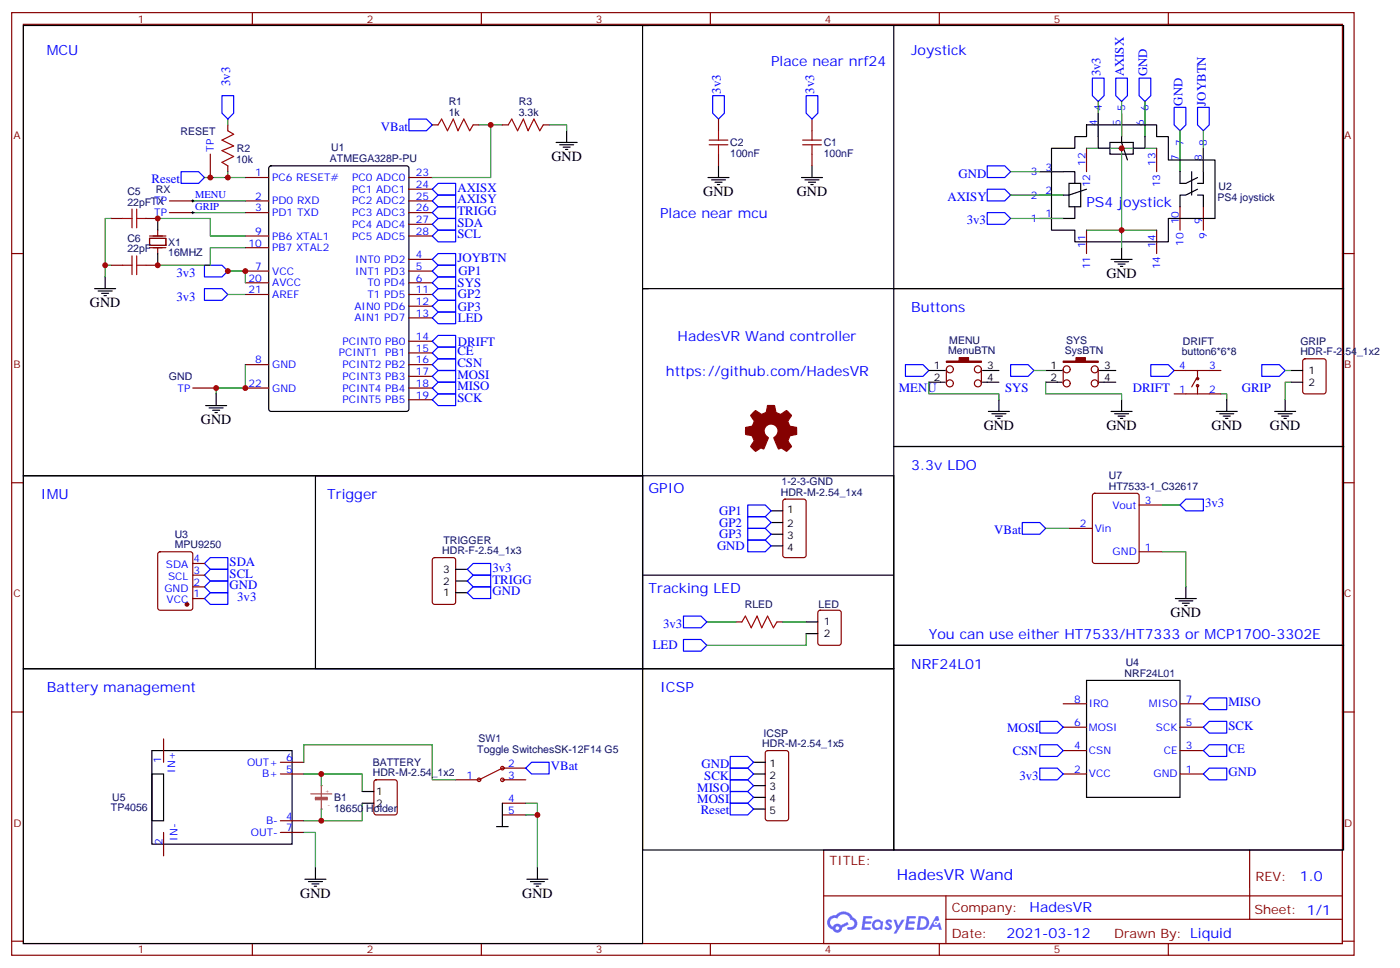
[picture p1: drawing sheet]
<svg xmlns="http://www.w3.org/2000/svg" width="423mm" height="292mm" viewBox="0 0 423 292" stroke-linecap="round" stroke-linejoin="round" font-family="sans-serif">
<g fill="none" stroke="#870000" stroke-width=".35">
<path d="M3.5 3.8h405.4v284.3h-405.4zM7.1 7.3h398.2v277.3h-398.2zM76.2 3.8v3.5M145.3 3.8v3.5M214.5 3.8v3.5M283.6 3.8v3.5M352.8 3.8v3.5M3.5 76.5h3.6M405.3 76.5h3.6M3.5 145.6h3.6M405.3 145.6h3.6M3.5 214.8h3.6"/>
<path d="M405.3 214.8h3.6M248.7 256.4h156.6v28.2h-156.6zM377.3 256.4v20.9M248.7 270.2h156.5M285.6 277.3h119.6M285.6 270.2v14.2M3.5 283.9h3.6M76.2 284.6v3.5M145.3 284.6v3.5M214.5 284.6v3.5M283.6 284.6v3.5M352.8 284.6v3.5"/>
<path d="M405.3 283.9h3.6"/>
</g>
<g fill="#5487ff">
<path d="M267.7 277.6a1.22 1.22 0 0 1 1.7 .2l-.4 .6a.47 .47 0 0 0-.3-.4 .47 .47 0 0 0-.5 .2l.1 .2a1.14 1.14 0 0 1 .8 1.8 1.14 1.14 0 0 1-1.9 0l-.2-.2 .5-.6 .7 .5a.29 .29 0 0 0 .3-.3 .29 .29 0 0 0-.2-.3 1.04 1.04 0 0 1-.6-1.7z"/>
<path d="M260.7 276.3h2.4l.3 .2-.2 .5-1.8 .1-.1 .8h1.5l.3 .4-.3 .4h-1.6l-.2 1.1h1.7l.2 .3-.2 .3-2.6 .1z"/>
<path d="M273.8 276.3h2.4l.3 .2-.1 .5-1.8 .1-.2 .8h1.6l.3 .4-.4 .4h-1.6l-.1 1.1h1.7l.2 .3-.2 .3-2.6 .1z"/>
<path d="M282.6 276.3h.7l.3 1.3-.6 .3a.69 .69 0 0 0-1 .3 .69 .69 0 0 0 .4 .9 .69 .69 0 0 0 .9-.6l.5-.2 .6 2.2h-.8l-.2-.9h-1.8l-.5 .9h-.8z"/>
<path d="M269.8 277.4h.8l.6 1.8 1.1-1.8h.9l-2.6 4.2h-.8l.9-1.5z"/>
<path d="M277.4 276.3l-.6 4.2h1.3a2.11 2.11 0 0 0 2.5-2.1 2.11 2.11 0 0 0-2.5-2.1zM278.1 277.1a1.43 1.43 0 0 1 1.6 1.6 1.43 1.43 0 0 1-2 1.1z"/>
<path d="M263.7 277.9a1.54 1.54 0 0 0-.1 2.2 1.54 1.54 0 0 0 2.2 .1l.6 .3 .3-2.3-.2-.3h-.4a1.49 1.49 0 0 0-2.4 0zM264 278.9a.94 .94 0 0 1 1.8 0 .94 .94 0 0 1-1.8 0z"/>
<path d="M250.4 276.7a2.18 2.18 0 0 0 1.1 3.7 1.44 1.44 0 0 0 1.6 .9 1.44 1.44 0 0 0 1.2-1.4l2-1.1-.5-.7-1.9 1a1.47 1.47 0 0 0-2.4 .4 1.39 1.39 0 0 1-.7-1.9 1.39 1.39 0 0 1 2-.5 2.12 2.12 0 0 1 2.2-1.3 2.12 2.12 0 0 1 1.9 1.7 1.14 1.14 0 0 1 1.1 1.4 1.14 1.14 0 0 1-1.7 .7 .43 .43 0 0 0-.5 .4 .43 .43 0 0 0 .4 .5 1.98 1.98 0 0 0 2.5-1.2 1.98 1.98 0 0 0-1.2-2.6 3.1 3.1 0 0 0-5.3-.6l-.9 .1zM252.3 280a.55 .55 0 0 1 1.1 0 .55 .55 0 0 1-1.1 0z"/>
<circle cx="282.6" cy="278.4" r=".26"/>
</g>
<g fill="none" stroke="#000" stroke-width=".35">
<path d="M7.1 7.7h186.9v135.8h-186.9zM195.8 7.7h-1.8h75.9M269.9 7.7h135.8v79.4h-135.8zM171.1 39.4v3.6M81.4 50.2l.4-.2h41l.6 .5 .1 72.9-.5 .7h-41.2l-.6-.5-.1-72.9zM167.9 43h6.4M169 43.7h4.2M170 44.4h2.2M170.7 45.1h.7M213.8 53.6h6.3M214.8 54.3h4.3M215.9 55h2.1"/>
<path d="M216.6 55.7h.7M217 50v3.6M242 53.6h6.4M243.1 54.3h4.2M244.1 55h2.1M244.8 55.7h.7M245.2 50v3.6M317.5 44.7h7.1v-3.5h3.5v-3.5h21.1v3.5h3.6v7.1h14.1v17.6h-14.1v7.1h-28.2v-3.6h-7.1zM321 51.8h3.6v3.5M322.8 55.3h3.5v7.1h-3.5zM328.1 57.1l-5.3 1.7h-1.8M331.6 41.2v3.5h3.5"/>
<path d="M335.1 43h7.1v3.5h-7.1zM338.7 41.2v1.8l1.7 5.3M345.7 41.2v3.5h-3.5M356.3 51.8v3.5h1.8l3.5-1.7M359.8 51.8v7M361.6 58.8h1.8v3.6M361.6 57.1l-3.5 1.7h-1.8v3.6M363.4 51.8v3.5h-1.8M324.6 62.4v3.5h-3.6M195.8 87.1h-1.8h75.9M269.9 87.1h135.8v47.6h-135.8zM65.3 118.8v3.5"/>
<path d="M389.8 111.8h3.5M389.8 115.3h3.5M62.1 122.3h6.3M63.1 123h4.3M64.2 123.8h2.1M64.9 124.5h.7M269.9 134.7h135.8v60h-135.8zM298.4 124.1h6.4M299.5 124.8h4.2M300.6 125.5h2.1M301.3 126.2h.7M301.6 120.6v3.5"/>
<path d="M335.5 124.1h6.3M336.5 124.8h4.3M337.6 125.5h2.1M338.3 126.2h.7M338.7 120.6v3.5M367.2 124.1h6.4M368.3 124.8h4.2M369.4 125.5h2.1M370.1 126.2h.7M370.4 120.6v3.5M384.9 124.1h6.3M385.9 124.8h4.3"/>
<path d="M387 125.5h2.1M387.7 126.2h.7M388.1 120.6v3.5M7.1 143.5h186.9v58.2h-186.9zM95.2 143.5h98.8v58.2h-98.8zM194 143.5h75.9v58.2h-75.9zM232.8 154.1h3.6M232.8 157.6h3.6M137.6 171.7h3.5M137.6 178.8h3.5M137.6 175.3h3.5M232.8 161.1h3.6"/>
<path d="M232.8 164.7h3.6M358.1 177v3.6M243.4 187.6h3.5M243.4 191.1h3.5M269.9 194.7h135.8v61.7h-135.8zM354.9 180.6h6.3M356 181.3h4.2M357 182h2.1M357.7 182.7h.7M7.1 201.7h186.9v82.9h-186.9zM194 201.7h75.9v54.7h-75.9zM328.1 205.2h28.2v35.3h-28.2z"/>
<path d="M45.9 226.4h42.3v28.2h-42.3zM45.9 233.5h3.5v14.1h-3.5zM109.4 238.8h3.5M227.5 229.9h3.6M227.5 233.5h3.6M227.5 237h3.6M109.4 242.3h3.5M149.9 249.3h3.6M151.7 242.3v7M227.5 240.5h3.6M227.5 244.1h3.6M92.1 265.2h6.3"/>
<path d="M93.1 265.9h4.3M94.2 266.6h2.1M94.9 267.3h.7M95.2 261.7v3.5M159.1 265.2h6.4M160.2 265.9h4.2M161.2 266.6h2.1M161.9 267.3h.7M162.3 261.7v3.5"/>
</g>
<g fill="none" stroke="#870000" stroke-width=".35">
<path d="M68.8 37.7v1.7M130.5 37.7h1.8M142.9 37.7h1.7M151.7 37.7h1.8M164 37.7h1.8M217 35.9v3.5M245.2 35.9v3.5M331.6 34.1v7.1M338.7 34.1v7.1M345.7 34.1v7.1M63.5 46.5v7.1M68.8 50v1.8"/>
<path d="M74.1 53.6h7M123.5 53.6h7M123.5 57.1h7M217 46.5v3.5M245.2 46.5v3.5M314 58.8h7M314 51.8h7M328.1 44.7v7.1M349.2 44.7v7.1M356.3 44.7v7.1M363.4 44.7v7.1M51.2 60.6h7"/>
<path d="M51.2 64.1h7M74.1 60.6h7M74.1 64.1h7M74.1 71.2h7M74.1 74.7h7M123.5 60.6h7M123.5 64.1h7M123.5 78.2h7M123.5 71.2h7M123.5 67.7h7M314 65.9h7M328.1 69.4v7.1"/>
<path d="M349.2 69.4v7.1M356.3 62.4v7M363.4 62.4v7M74.1 81.8h7M74.1 85.3h7M74.1 88.8h7M123.5 81.8h7M123.5 85.3h7M123.5 88.8h7M123.5 92.4h7M123.5 95.9h7M58.2 117.1h7.1"/>
<path d="M74.1 110h7M74.1 117.1h7M123.5 110h7M123.5 102.9h7M123.5 106.5h7M123.5 113.5h7M123.5 117.1h7M354.5 111.8h14.2M354.5 118.8h14.2M361.2 114.2l-1.4 2.5M361.6 111.8v2.4M361.6 116.3v2.5"/>
<path d="M393.6 108.4l.5-.2h5.6l.6 .5 .1 9.4-.5 .7h-5.8l-.7-.4-.1-9.5zM123.5 120.6h7M236.6 150.8l.5-.2h5.6l.7 .4v16.5l-.4 .6-5.9 .1-.7-.5v-16.4zM322.8 159.4h7M330.1 149l.5-.2h12.7l.6 .4 .1 20.1-.5 .6-12.9 .1-.7-.5-.1-20zM344 152.3h7M47.9 166.6l.4-.2h9.2l.7 .5v16.5l-.5 .6-9.4 .1-.6-.5-.1-16.5zM58.2 177h3.5M58.2 173.5h3.5M58.2 170h3.5M130.8 168.4l.4-.2h5.7l.6 .4 .1 13-.5 .7h-5.9l-.6-.4-.1-13zM344 166.4h7"/>
<path d="M58.2 180.6h3.5M222.2 187.6h1.8M234.6 187.6h1.8M247.2 184.3l.4-.2h5.7l.6 .4 .1 9.5-.5 .6-5.9 .1-.6-.5-.1-9.4zM321 219.4h7.1M321 212.3h7.1M356.3 219.4h7.1M356.3 212.3h7.1M49.4 222.9v7M84.7 233.5h7M84.7 229.9h7M113.1 235.4l.5-.2h5.6l.7 .5v9.4l-.4 .7h-5.9l-.7-.4v-9.5z"/>
<path d="M137.6 235.2h7M151.7 235.2h7M151.7 231.7h7M231.3 226.6l.5-.2h5.6l.7 .4v20.1l-.4 .6-5.9 .1-.7-.5v-20zM321 233.5h7.1M321 226.4h7.1M356.3 233.5h7.1M356.3 226.4h7.1M49.4 251.1v7.1M84.7 247.6h7M84.7 251.1h7M151.7 242.3h7"/>
<path d="M151.7 245.8h7"/>
<circle cx="361.6" cy="114.2" r=".35"/>
<circle cx="361.6" cy="116.3" r=".35"/>
</g>
<g fill="none" stroke="#900" stroke-width=".35">
<path d="M151.7 231.7l-7.1 3.5"/>
<circle cx="144.6" cy="235.2" r=".53"/>
<circle cx="151.7" cy="231.7" r=".53"/>
<circle cx="151.7" cy="235.2" r=".53"/>
</g>
<path d="M227.4 124.5l.8-.7 .8 .6a1.47 1.47 0 0 0 1.7 .4 1.47 1.47 0 0 0 .9-1.4l.2-1.1h1.8a1.44 1.44 0 0 1 .6 1.5l.1 .6 1.4 .6 1.8-1.2 1.5 1.5-.6 .9a1.04 1.04 0 0 0-.2 1.7l.3 .7 2 .3 .1 2.1-1.1 .2a1.11 1.11 0 0 0-1.4 1.2l-.2 .6 .2 .2a1.84 1.84 0 0 1 .8 1.7l-.7 .6a.81 .81 0 0 1-.7 .6 .81 .81 0 0 1-.8-.5l-.3-.2a.85 .85 0 0 0-1.3 0l-1.4-3.2a2.25 2.25 0 0 0 1.1-2.5 2.25 2.25 0 0 0-2-1.8 2.15 2.15 0 0 0-2.1 1.7 2.15 2.15 0 0 0 1.3 2.4l-1.2 3.1a.55 .55 0 0 1-.6 .3 .55 .55 0 0 1-.4-.3l-1.6 1-.9-.7a.83 .83 0 0 1-.6-.7 .83 .83 0 0 1 .5-.9l.6-.8-.4-.7a.98 .98 0 0 0-1.2-1.1l-1.1-.2v-2.1l.7-.1a1.54 1.54 0 0 0 1.7-1 1.04 1.04 0 0 0-.3-1.6l-.5-.9z" fill="#850000" stroke="#850000" stroke-width=".35"/>
<g fill="none" stroke="#008700" stroke-width=".35">
<path d="M68.8 35.9v1.8M144.6 37.7h7.1M148.2 37.7v15.9h-17.7M165.8 37.7h5.3v1.7M331.6 30.6v10.6M338.7 30.6v10.6M345.7 30.6v10.6M356.3 39.4v12.4M363.4 39.4v12.4M61.7 53.6h12.4M68.8 51.8v1.8M305.2 51.8h15.8"/>
<path d="M305.2 58.8h15.8M58.2 64.1h15.9M58.2 60.6h15.9M305.2 65.9h15.8M68.8 88.8h5.3M74.1 81.8h-5.3h5.3v3.5M74.1 110v7.1h-8.8v1.7M368.7 118.8h1.7v1.8M388.1 111.8h1.7M389.8 115.3h-1.7v5.3M315.7 159.4h7.1M351 152.3h5.3"/>
<path d="M351 166.4h7.1v10.6M213.4 187.6h8.8M236.4 187.6h7M243.4 191.1v3.6h-30M91.7 229.9v-5.3h38.8v10.6h7.1M91.7 233.5h17.7v5.3M91.7 251.1h3.5v10.6M109.4 242.3v5.3h-17.7M158.7 242.3h3.6v19.4M158.7 245.8h3.6"/>
</g>
<g fill="none" stroke="#00f" stroke-width=".35">
<path d="M67 28.9h3.6v5.2l-1.8 1.8-1.8-1.8zM123.5 35.9h5.3l1.7 1.8-1.7 1.7h-5.3zM215.2 28.9h3.5v5.2l-1.7 1.8-1.8-1.8zM243.4 28.9h3.5v5.2l-1.7 1.8-1.8-1.8zM329.8 23.6h3.6v5.3l-1.8 1.7-1.8-1.7zM336.9 23.6h3.5v5.3l-1.7 1.7-1.8-1.7zM344 23.6h3.5v5.3l-1.8 1.7-1.7-1.7zM354.5 32.4h3.6v5.3l-1.8 1.7-1.8-1.7zM361.6 32.4h3.5v5.3l-1.7 1.7-1.8-1.7zM54.7 51.8h5.3l1.7 1.8-1.7 1.7h-5.3zM130.5 57.1l1.8-1.8h5.3v3.5h-5.3zM298.1 50h5.3l1.8 1.8-1.8 1.8h-5.3z"/>
<path d="M298.1 57.1h5.3l1.8 1.7-1.8 1.8h-5.3zM130.5 60.6l1.8-1.8h5.3v3.6h-5.3zM130.5 67.7l1.8-1.8h5.3v3.5h-5.3zM130.5 71.2l1.8-1.8h5.3v3.6h-5.3zM130.5 78.2l1.8-1.7h5.3v3.5h-5.3zM132.3 62.4h5.3v3.5h-5.3l-1.8-1.8zM298.1 64.1h5.3l1.8 1.8-1.8 1.8h-5.3zM61.7 87.1h5.3l1.8 1.7-1.8 1.8h-5.3zM61.7 80h5.3l1.8 1.8-1.8 1.7h-5.3zM130.5 85.3l1.8-1.8h5.3v3.6h-5.3zM130.5 95.9l1.8-1.8h5.3v3.5h-5.3zM130.5 81.8l1.8-1.8h5.3v3.5h-5.3z"/>
<path d="M130.5 88.8l1.8-1.7h5.3v3.5h-5.3zM130.5 92.4l1.8-1.8h5.3v3.5h-5.3zM130.5 117.1l1.8-1.8h5.3v3.5h-5.3zM130.5 113.5l1.8-1.7h5.3v3.5h-5.3zM130.5 110l1.8-1.8h5.3v3.6h-5.3zM130.5 106.5l1.8-1.8h5.3v3.5h-5.3zM130.5 102.9l1.8-1.7h5.3v3.5h-5.3zM132.3 118.8h5.3v3.5h-5.3l-1.8-1.7zM273.4 110h5.3l1.8 1.8-1.8 1.7h-5.3zM305.2 110h5.2l1.8 1.8-1.8 1.7h-5.2zM347.5 110h5.3l1.7 1.8-1.7 1.7h-5.3zM381 110h5.3l1.8 1.8-1.8 1.7h-5.3z"/>
<path d="M225.8 152.3h5.3l1.7 1.8-1.7 1.8h-5.3zM225.8 155.9h5.3l1.7 1.7-1.7 1.8h-5.3zM225.8 159.4h5.3l1.7 1.7-1.7 1.8h-5.3zM308.7 157.6h5.3l1.7 1.8-1.7 1.7h-5.3zM358.1 150.6h5.3v3.5h-5.3l-1.8-1.8zM61.7 177l1.8-1.7h5.3v3.5h-5.3zM61.7 173.5l1.8-1.8h5.3v3.6h-5.3zM61.7 170l1.8-1.8h5.3v3.5h-5.3zM141.1 171.7l1.8-1.7h5.3v3.5h-5.3zM141.1 178.8l1.8-1.8h5.3v3.6h-5.3zM141.1 175.3l1.8-1.8h5.3v3.5h-5.3zM61.7 180.6l1.8-1.8h5.3v3.5h-5.3z"/>
<path d="M206.4 185.8h5.3l1.7 1.8-1.7 1.8h-5.3zM206.4 192.9h5.3l1.7 1.8-1.7 1.7h-5.3zM314 217.6h5.3l1.7 1.8-1.7 1.7h-5.3zM363.4 212.3l1.7-1.8h5.3v3.6h-5.3zM363.4 219.4l1.7-1.8h5.3v3.5h-5.3zM158.7 231.7l1.8-1.8h5.3v3.6h-5.3zM220.5 228.2h5.3l1.7 1.7-1.7 1.8h-5.3zM220.5 231.7h5.3l1.7 1.8-1.7 1.7h-5.3zM220.5 235.2h5.3l1.7 1.8-1.7 1.8h-5.3zM220.5 238.8h5.3l1.7 1.7-1.7 1.8h-5.3zM314 231.7h5.3l1.7 1.8-1.7 1.7h-5.3zM314 224.6h5.3l1.7 1.8-1.7 1.8h-5.3z"/>
<path d="M363.4 233.5l1.7-1.8h5.3v3.5h-5.3zM365.1 224.6h5.3v3.6h-5.3l-1.7-1.8zM220.5 242.3h5.3l1.7 1.8-1.7 1.7h-5.3z"/>
</g>
<path d="M68.8 39.4l1.8 1.1-3.6 1.8 3.6 1.7-3.6 1.4 3.6 1.8-3.6 1.8 1.8 1M132.3 37.7l1-1.8 1.8 3.5 1.8-3.5 1.4 3.5 1.8-3.5 1.7 3.5 1.1-1.7M153.5 37.7l1-1.8 1.8 3.5 1.7-3.5 1.5 3.5 1.7-3.5 1.8 3.5 1-1.7M217 39.4v2.9M245.2 39.4v2.9M214.1 43.7h5.7M214.1 42.3h5.7M217 43.7v2.8M242.4 43.7h5.6M242.4 42.3h5.6M245.2 43.7v2.8M224 187.6l1.1-1.8 1.7 3.6 1.8-3.6 1.4 3.6 1.8-3.6 1.7 3.6 1.1-1.8" fill="none" stroke="#a10000" stroke-width=".35"/>
<circle cx="56.4" cy="182.3" r=".53" fill="#870000" stroke="#870000" stroke-width=".35"/>
<path d="M93.8 239.5h6.4M95.2 240.9h3.6M95.2 240.5h3.6v.7h-3.6z" fill="none" stroke="#a64a4a" stroke-width=".35"/>
<g fill="#a64a4a">
<circle cx="97" cy="237" r=".18"/>
<circle cx="97" cy="244.1" r=".18"/>
</g>
<path d="M97 237v3.5M97 241.4v2.7" fill="none" stroke="#a64a4a" stroke-width=".35"/>
<path d="M328.1 44.7h21.1M338.7 44.7v30M33.5 65.9h-1.8v17.6M47.6 65.9h15.9v5.3h10.6M74.1 74.7h-10.6v5.3h-15.9M328.1 69.4h21.1M31.7 80h1.8M280.5 115.3v3.5h21.1v1.8M312.2 111.8h3.5M315.7 115.3v3.5h23v1.8M97 233.5v3.5M97 244.1v3.5" fill="none" stroke="#008700" stroke-width=".35"/>
<g fill="none" stroke="#000" stroke-width=".35">
<path d="M47.6 65.9v3.5M47.6 76.5v3.5M335.5 78.2h6.3M336.5 79h4.3M337.6 79.7h2.1M338.7 74.7v3.5M28.6 87.1h6.3M29.6 87.8h4.3M30.7 88.5h2.1M31.4 89.2h.7M31.7 83.5v3.6M338.3 80.4h.7"/>
<path d="M280.5 111.8h4.9M280.5 115.3h4.9M296.7 111.8h4.9M296.7 115.3h4.9M315.7 111.8h5M315.7 115.3h5M332 111.8h4.9M332 115.3h4.9M194 173.5h75.9"/>
</g>
<path d="M225.8 162.9h5.3l1.7 1.8-1.7 1.7h-5.3z" fill="none" stroke="#00f" stroke-width=".35"/>
<path d="M57.9 60.6h.7M57.9 64.1h.7M58.2 60.3v.7M58.2 63.8v.7" fill="none" stroke="#000" stroke-width=".3"/>
<g fill="none" stroke="#870000" stroke-width=".35">
<path d="M33.5 65.9h3.5M44.1 65.9h3.5M45.2 71.9h4.9v2.1h-4.9zM45.2 71.2h4.9M45.2 74.7h4.9M47.6 69.4v1.8M47.6 74.7v1.8M33.5 80h3.5M44.1 80h3.5M285.8 111.4v4.2M296.3 111.4v4.2M321 111.4v4.2"/>
<path d="M331.6 111.4v4.2"/>
<circle cx="286.8" cy="115.6" r="1.06"/>
<circle cx="286.8" cy="111.4" r="1.06"/>
<circle cx="295.3" cy="111.4" r="1.06"/>
<circle cx="295.3" cy="115.6" r="1.06"/>
<circle cx="322.1" cy="111.4" r="1.06"/>
<circle cx="322.1" cy="115.6" r="1.06"/>
<circle cx="330.6" cy="111.4" r="1.06"/>
<circle cx="330.6" cy="115.6" r="1.06"/>
</g>
<path d="M37 65.9h2.9M39.9 63.1v5.6M39.9 77.2v5.6M41.3 65.9h2.8M41.3 63.1v5.6M41.3 77.2v5.6M37 80h2.9M41.3 80h2.8" fill="none" stroke="#a10000" stroke-width=".35"/>
<g fill="#870000" stroke="#870000" stroke-width=".35">
<path d="M321 108.9h3.9v-1h2.8v1h3.9v.4h-10.6z"/>
<path d="M285.8 108.9h3.8v-1h2.9v1h3.8v.4h-10.5z"/>
</g>
<g fill="#c00">
<circle cx="162.3" cy="245.8" r=".88"/>
<circle cx="74.1" cy="81.8" r=".88"/>
<circle cx="148.2" cy="37.7" r=".88"/>
<circle cx="68.8" cy="53.6" r=".88"/>
<circle cx="63.5" cy="53.6" r=".88"/>
<circle cx="65.3" cy="117.1" r=".88"/>
<circle cx="68.8" cy="81.8" r=".88"/>
<circle cx="74.1" cy="117.1" r=".88"/>
<circle cx="97" cy="233.5" r=".88"/>
<circle cx="97" cy="247.6" r=".88"/>
<circle cx="338.7" cy="44.7" r=".88"/>
<circle cx="338.7" cy="69.4" r=".88"/>
<circle cx="47.6" cy="65.9" r=".88"/>
<circle cx="47.6" cy="80" r=".88"/>
<circle cx="31.8" cy="80" r=".88"/>
</g>
<text font-size="4.6" fill="#00f" x="270.8" y="265.4">HadesVR Wand</text>
<g font-size="4.2" fill="#00f">
<text x="14.1" y="16.5">MCU</text>
<text x="275.2" y="16.5">Joystick</text>
<text x="232.8" y="20">Place near nrf24</text>
<text x="199.3" y="65.9">Place near mcu</text>
<text x="328.1" y="62.4">PS4 joystick</text>
<text x="275.2" y="94.1">Buttons</text>
<text x="204.6" y="102.9">HadesVR Wand controller</text>
<text x="201.1" y="113.5">https://github.com/HadesVR</text>
<text x="275.2" y="141.7">3.3v LDO</text>
<text x="195.8" y="148.8">GPIO</text>
<text x="12.3" y="150.6">IMU</text>
<text x="98.8" y="150.6">Trigger</text>
<text x="195.8" y="178.8">Tracking LED</text>
<text x="280.5" y="192.9">You can use either HT7533/HT7333 or MCP1700-3302E</text>
<text x="275.2" y="201.7">NRF24L01</text>
<text x="14.1" y="208.8">Battery management</text>
<text x="199.3" y="208.8">ICSP</text>
<text x="392.5" y="265.7">1.0</text>
<text x="310.9" y="275.2">HadesVR</text>
<text x="304" y="283">2021-03-12</text>
</g>
<g font-size="4.2">
<text x="166.5" y="48.6">GND</text>
<text x="212.4" y="59.2">GND</text>
<text x="240.6" y="59.2">GND</text>
<text x="334.1" y="83.9">GND</text>
<text x="27.2" y="92.7">GND</text>
<text x="60.7" y="128">GND</text>
<text x="297" y="129.8">GND</text>
<text x="334.1" y="129.8">GND</text>
<text x="365.8" y="129.8">GND</text>
<text x="383.5" y="129.8">GND</text>
<text x="353.5" y="186.2">GND</text>
<text x="90.7" y="270.9">GND</text>
<text x="157.7" y="270.9">GND</text>
</g>
<g font-size="3.9" fill="#00f">
<text x="332.3" y="23" transform="rotate(-90 332.3 23)">3v3</text>
<text x="339.4" y="23" transform="rotate(-90 339.4 23)">AXISX</text>
<text x="346.4" y="23" transform="rotate(-90 346.4 23)">GND</text>
<text x="69.5" y="26" transform="rotate(-90 69.5 26)">3v3</text>
<text x="217.6" y="28.3" transform="rotate(-90 217.6 28.3)">3v3</text>
<text x="245.9" y="28.3" transform="rotate(-90 245.9 28.3)">3v3</text>
<text x="357" y="31.9" transform="rotate(-90 357 31.9)">GND</text>
<text x="364.1" y="31.9" transform="rotate(-90 364.1 31.9)">JOYBTN</text>
<text x="115" y="39.6">VBat</text>
<text x="289.4" y="53.6">GND</text>
<text x="45.8" y="55.2">Reset</text>
<text x="138.1" y="57.8">AXISX</text>
<text x="138.1" y="61.3">AXISY</text>
<text x="138.1" y="64.9">TRIGG</text>
<text x="286.1" y="60.6">AXISY</text>
<text x="138.1" y="68.4">SDA</text>
<text x="138.1" y="71.9">SCL</text>
<text x="291.9" y="67.7">3v3</text>
<text x="53.3" y="83.6">3v3</text>
<text x="138.1" y="79">JOYBTN</text>
<text x="138.5" y="83">GP1</text>
<text x="138.2" y="86.5">SYS</text>
<text x="53.3" y="90.7">3v3</text>
<text x="138.3" y="90">GP2</text>
<text x="138.3" y="93.7">GP3</text>
<text x="138.3" y="97.2">LED</text>
<text x="138.1" y="107.2">CE</text>
<text x="138.3" y="104.2">DRIFT</text>
<text x="138.1" y="110.7">CSN</text>
<text x="138.1" y="117.8">MISO</text>
<text x="138.1" y="114.2">MOSI</text>
<text x="271.4" y="118.3">MENU</text>
<text x="303.5" y="118.3">SYS</text>
<text x="342" y="118.3">DRIFT</text>
<text x="374.9" y="118.3">GRIP</text>
<text x="138.1" y="121.3">SCK</text>
<text x="217.1" y="155.3">GP1</text>
<text x="363.9" y="153">3v3</text>
<text x="217.1" y="158.9">GP2</text>
<text x="300.2" y="161.1">VBat</text>
<text x="216.5" y="165.9">GND</text>
<text x="217.1" y="162.4">GP3</text>
<text x="69.3" y="170.7">SDA</text>
<text x="148.7" y="172.5">3v3</text>
<text x="69.3" y="177.7">GND</text>
<text x="69.3" y="174.2">SCL</text>
<text x="148.7" y="179.6">GND</text>
<text x="148.7" y="176">TRIGG</text>
<text x="71.6" y="181.3">3v3</text>
<text x="200.2" y="189.4">3v3</text>
<text x="197.1" y="195.9">LED</text>
<text x="370.9" y="213">MISO</text>
<text x="304.1" y="220.7">MOSI</text>
<text x="370.9" y="220.1">SCK</text>
<text x="305.9" y="227.7">CSN</text>
<text x="370.9" y="227.1">CE</text>
<text x="166.3" y="232.4">VBat</text>
<text x="211.8" y="231.8">GND</text>
<text x="210.5" y="238.8">MISO</text>
<text x="212.6" y="235.3">SCK</text>
<text x="307.8" y="235.4">3v3</text>
<text x="370.9" y="234.2">GND</text>
<text x="210.5" y="242.3">MOSI</text>
<text x="211.6" y="245.7">Reset</text>
</g>
<g font-size="3.9" fill="#800">
<text x="250.5" y="261">TITLE:</text>
<text x="379.1" y="265.7">REV:</text>
<text x="287.4" y="275.2">Company:</text>
<text x="378.7" y="275.8">Sheet: 1/1</text>
<text x="287.4" y="282.9">Date:</text>
<text x="336.4" y="282.9">Drawn By: Liquid</text>
</g>
<g font-size="3.2" fill="#800">
<text x="41.6" y="6.8">1</text>
<text x="110.8" y="6.8">2</text>
<text x="179.9" y="6.8">3</text>
<text x="249.1" y="6.8">4</text>
<text x="318.2" y="6.8">5</text>
<text x="4.1" y="41.9">A</text>
<text x="405.9" y="41.9">A</text>
<text x="4.1" y="111.1">B</text>
<text x="405.9" y="111.1">B</text>
<text x="4.1" y="180.2">C</text>
<text x="405.9" y="180.2">C</text>
<text x="4.1" y="249.3">D</text>
<text x="405.9" y="249.3">D</text>
<text x="41.6" y="287.6">1</text>
<text x="110.8" y="287.6">2</text>
<text x="179.9" y="287.6">3</text>
<text x="249.1" y="287.6">4</text>
<text x="318.2" y="287.6">5</text>
</g>
<g font-size="3.2" fill="#000080">
<text x="135.5" y="34.9">1k</text>
<text x="135.5" y="31.7">R1</text>
<text x="156.6" y="34.9">3.3k</text>
<text x="156.6" y="31.7">R3</text>
<text x="54.5" y="40.6">RESET</text>
<text x="71.5" y="45.9">R2</text>
<text x="100" y="45.6">U1</text>
<text x="220.5" y="47.3">100nF</text>
<text x="220.5" y="44.1">C2</text>
<text x="248.7" y="47.3">100nF</text>
<text x="248.7" y="44.1">C1</text>
<text x="71.3" y="49.1">10k</text>
<text x="99.6" y="48.8">ATMEGA328P-PU</text>
<text x="38.5" y="58.8">C5</text>
<text x="47.1" y="58.3">RX</text>
<text x="367.9" y="57.4">U2</text>
<text x="38.5" y="62">22pFTX</text>
<text x="367.6" y="60.6">PS4 joystick</text>
<text x="38.5" y="76.1">22pF</text>
<text x="38.5" y="72.9">C6</text>
<text x="50.8" y="77.3">16MHZ</text>
<text x="50.8" y="74.1">X1</text>
<text x="286.3" y="106.8">MenuBTN</text>
<text x="286.6" y="103.6">MENU</text>
<text x="321.6" y="106.8">SysBTN</text>
<text x="321.9" y="103.6">SYS</text>
<text x="356.8" y="107.2">button6*6*8</text>
<text x="357.2" y="104">DRIFT</text>
<text x="392.7" y="107.2">HDR-F-2.54_1x2</text>
<text x="392.7" y="104">GRIP</text>
<text x="51" y="114.7">GND</text>
<text x="235.8" y="149.5">HDR-M-2.54_1x4</text>
<text x="236" y="146.3">1-2-3-GND</text>
<text x="334.8" y="147.7">HT7533-1_C32617</text>
<text x="334.8" y="144.6">U7</text>
<text x="52.8" y="165.4">MPU9250</text>
<text x="52.8" y="162.2">U3</text>
<text x="133.5" y="167.1">HDR-F-2.54_1x3</text>
<text x="133.9" y="164">TRIGGER</text>
<text x="224.9" y="183.4">RLED</text>
<text x="247.2" y="183.4">LED</text>
<text x="339.9" y="201">U4</text>
<text x="339.5" y="204.2">NRF24L01</text>
<text x="144.1" y="227.1">Toggle SwitchesSK-12F14 G5</text>
<text x="144.5" y="223.9">SW1</text>
<text x="230.2" y="225.4">HDR-M-2.54_1x5</text>
<text x="230.5" y="222.2">ICSP</text>
<text x="112.6" y="231">BATTERY</text>
<text x="112.6" y="234.2">HDR-M-2.54_1x2</text>
<text x="33.5" y="244.8">TP4056</text>
<text x="33.9" y="241.6">U5</text>
<text x="100.9" y="244.9">18650 Holder</text>
<text x="100.9" y="241.7">B1</text>
</g>
<g font-size="3.2" fill="#00f">
<text x="332.7" y="33.4" transform="rotate(-90 332.7 33.4)">4</text>
<text x="339.7" y="33.4" transform="rotate(-90 339.7 33.4)">5</text>
<text x="346.8" y="33.4" transform="rotate(-90 346.8 33.4)">6</text>
<text x="331.3" y="37.9" transform="rotate(-90 331.3 37.9)">4</text>
<text x="338.3" y="37.9" transform="rotate(-90 338.3 37.9)">5</text>
<text x="345.4" y="37.9" transform="rotate(-90 345.4 37.9)">6</text>
<text x="64.6" y="45.8" transform="rotate(-90 64.6 45.8)">TP</text>
<text x="357.4" y="44" transform="rotate(-90 357.4 44)">7</text>
<text x="364.4" y="44" transform="rotate(-90 364.4 44)">8</text>
<text x="77" y="53.2">1</text>
<text x="125.6" y="53.2">23</text>
<text x="311.2" y="52.8">3</text>
<text x="315.7" y="51.4">3</text>
<text x="327.7" y="50" transform="rotate(-90 327.7 50)">12</text>
<text x="348.9" y="50" transform="rotate(-90 348.9 50)">13</text>
<text x="356" y="48.5" transform="rotate(-90 356 48.5)">7</text>
<text x="363" y="48.5" transform="rotate(-90 363 48.5)">8</text>
<text x="58.9" y="59.7">MENU</text>
<text x="82.2" y="54.6">PC6 RESET#</text>
<text x="106.3" y="54.6">PC0 ADC0</text>
<text x="106.3" y="58.1">PC1 ADC1</text>
<text x="125.6" y="56.7">24</text>
<text x="311.2" y="59.9">2</text>
<text x="315.7" y="58.5">2</text>
<text x="329.1" y="56.5" transform="rotate(-90 329.1 56.5)">12</text>
<text x="350.3" y="56.5" transform="rotate(-90 350.3 56.5)">13</text>
<text x="46.6" y="61.7">TP</text>
<text x="46.6" y="65.2">TP</text>
<text x="58.9" y="63.3">GRIP</text>
<text x="77" y="60.3">2</text>
<text x="77" y="63.8">3</text>
<text x="82.2" y="61.7">PD0 RXD</text>
<text x="82.2" y="65.2">PD1 TXD</text>
<text x="106.3" y="61.7">PC2 ADC2</text>
<text x="106.3" y="65.2">PC3 ADC3</text>
<text x="125.6" y="60.3">25</text>
<text x="125.6" y="63.8">26</text>
<text x="315.7" y="65.5">1</text>
<text x="77" y="70.8">9</text>
<text x="106.3" y="68.7">PC4 ADC4</text>
<text x="125.6" y="67.3">27</text>
<text x="125.6" y="70.8">28</text>
<text x="311.2" y="67">1</text>
<text x="356" y="67.7" transform="rotate(-90 356 67.7)">10</text>
<text x="363" y="67.7" transform="rotate(-90 363 67.7)">9</text>
<text x="75" y="74.4">10</text>
<text x="82.2" y="72.2">PB6 XTAL1</text>
<text x="82.2" y="75.8">PB7 XTAL2</text>
<text x="106.3" y="72.2">PC5 ADC5</text>
<text x="125.6" y="77.9">4</text>
<text x="327.7" y="74.7" transform="rotate(-90 327.7 74.7)">11</text>
<text x="348.9" y="74.7" transform="rotate(-90 348.9 74.7)">14</text>
<text x="357.4" y="74.2" transform="rotate(-90 357.4 74.2)">10</text>
<text x="364.4" y="72.1" transform="rotate(-90 364.4 72.1)">9</text>
<text x="77" y="81.4">7</text>
<text x="82.2" y="82.8">VCC</text>
<text x="107.2" y="79.3">INT0 PD2</text>
<text x="107.2" y="82.8">INT1 PD3</text>
<text x="125.6" y="81.4">5</text>
<text x="329.1" y="81.2" transform="rotate(-90 329.1 81.2)">11</text>
<text x="350.3" y="81.2" transform="rotate(-90 350.3 81.2)">14</text>
<text x="75" y="84.9">20</text>
<text x="75" y="88.5">21</text>
<text x="82.2" y="86.4">AVCC</text>
<text x="82.2" y="89.9">AREF</text>
<text x="111" y="86.4">T0 PD4</text>
<text x="111" y="89.9">T1 PD5</text>
<text x="125.6" y="84.9">6</text>
<text x="125.6" y="88.5">11</text>
<text x="107" y="93.4">AIN0 PD6</text>
<text x="125.6" y="92">12</text>
<text x="125.6" y="95.5">13</text>
<text x="107" y="96.9">AIN1 PD7</text>
<text x="102.3" y="107.5">PCINT1</text>
<text x="103.4" y="104">PCINT0 PB0</text>
<text x="116.3" y="107.5">PB1</text>
<text x="125.6" y="102.6">14</text>
<text x="125.6" y="106.1">15</text>
<text x="77" y="109.6">8</text>
<text x="82.2" y="111.1">GND</text>
<text x="103.4" y="111.1">PCINT2 PB2</text>
<text x="125.6" y="109.6">16</text>
<text x="125.6" y="113.2">17</text>
<text x="356.1" y="111.4">4</text>
<text x="365.1" y="111.4">3</text>
<text x="53.6" y="118.1">TP</text>
<text x="75" y="116.7">22</text>
<text x="82.2" y="118.1">GND</text>
<text x="103.4" y="114.6">PCINT3 PB3</text>
<text x="103.4" y="118.1">PCINT4 PB4</text>
<text x="125.6" y="116.7">18</text>
<text x="356.1" y="118.5">1</text>
<text x="365.1" y="118.5">2</text>
<text x="103.4" y="121.6">PCINT5 PB5</text>
<text x="125.6" y="120.2">19</text>
<text x="335.9" y="153.4">Vout</text>
<text x="345.7" y="152">3</text>
<text x="326.1" y="159">2</text>
<text x="330.6" y="160.4">Vin</text>
<text x="336" y="167.5">GND</text>
<text x="345.7" y="166.1">1</text>
<text x="50.1" y="171.4">SDA</text>
<text x="58.4" y="173.1">3</text>
<text x="58.4" y="169.6">4</text>
<text x="49.6" y="178.4">GND</text>
<text x="50.8" y="174.9">SCL</text>
<text x="58.4" y="176.7">2</text>
<text x="50.3" y="182">VCC</text>
<text x="58.4" y="180.2">1</text>
<text x="324.3" y="211.9">8</text>
<text x="328.8" y="213.4">IRQ</text>
<text x="346.9" y="213.4">MISO</text>
<text x="358.1" y="211.9">7</text>
<text x="324.3" y="219">6</text>
<text x="328.8" y="220.4">MOSI</text>
<text x="349" y="220.4">SCK</text>
<text x="358.1" y="219">5</text>
<text x="324.3" y="226.1">4</text>
<text x="328.8" y="227.5">CSN</text>
<text x="351.4" y="227.5">CE</text>
<text x="358.1" y="226.1">3</text>
<text x="48.7" y="230.3" transform="rotate(-90 48.7 230.3)">1</text>
<text x="52.9" y="233.1" transform="rotate(-90 52.9 233.1)">IN+</text>
<text x="74.6" y="231">OUT+</text>
<text x="86.4" y="233.1">5</text>
<text x="86.4" y="229.6">6</text>
<text x="153.5" y="231.4">2</text>
<text x="324.3" y="233.1">2</text>
<text x="358.1" y="233.1">1</text>
<text x="79.2" y="234.5">B+</text>
<text x="140.9" y="234.9">1</text>
<text x="153.5" y="234.9">3</text>
<text x="328.8" y="234.5">VCC</text>
<text x="348.3" y="234.5">GND</text>
<text x="153.5" y="241.9">4</text>
<text x="153.5" y="245.5">5</text>
<text x="80.3" y="248.6">B-</text>
<text x="86.4" y="247.2">4</text>
<text x="86.4" y="250.8">7</text>
<text x="49" y="254.9" transform="rotate(-90 49 254.9)">2</text>
<text x="53.6" y="253.6" transform="rotate(-90 53.6 253.6)">IN-</text>
<text x="75.7" y="252.2">OUT-</text>
</g>
<g font-size="3.2">
<text x="282" y="111.4">1</text>
<text x="298.1" y="111.4">3</text>
<text x="317.2" y="111.4">1</text>
<text x="333.4" y="111.4">3</text>
<text x="395.1" y="112.8">1</text>
<text x="282" y="114.9">2</text>
<text x="298.1" y="114.9">4</text>
<text x="317.2" y="114.9">2</text>
<text x="333.4" y="114.9">4</text>
<text x="395.1" y="116.3">2</text>
<text x="237.7" y="154.8">1</text>
<text x="237.7" y="159">2</text>
<text x="237.7" y="162.6">3</text>
<text x="237.7" y="166.1">4</text>
<text x="133.8" y="172.8">3</text>
<text x="133.8" y="179.8">1</text>
<text x="133.8" y="176.3">2</text>
<text x="248.7" y="188.7">1</text>
<text x="248.7" y="192.2">2</text>
<text x="232.4" y="231.4">1</text>
<text x="113.6" y="239.8">1</text>
<text x="232.4" y="234.9">2</text>
<text x="232.4" y="238.4">3</text>
<text x="113.6" y="243.3">2</text>
<text x="232.4" y="241.9">4</text>
<text x="232.4" y="245.5">5</text>
</g>
<g font-size="1.8" fill="#a54b4b">
<text x="98.2" y="239.2">+</text>
<text x="98.8" y="243.5">-</text>
</g>
</svg>
